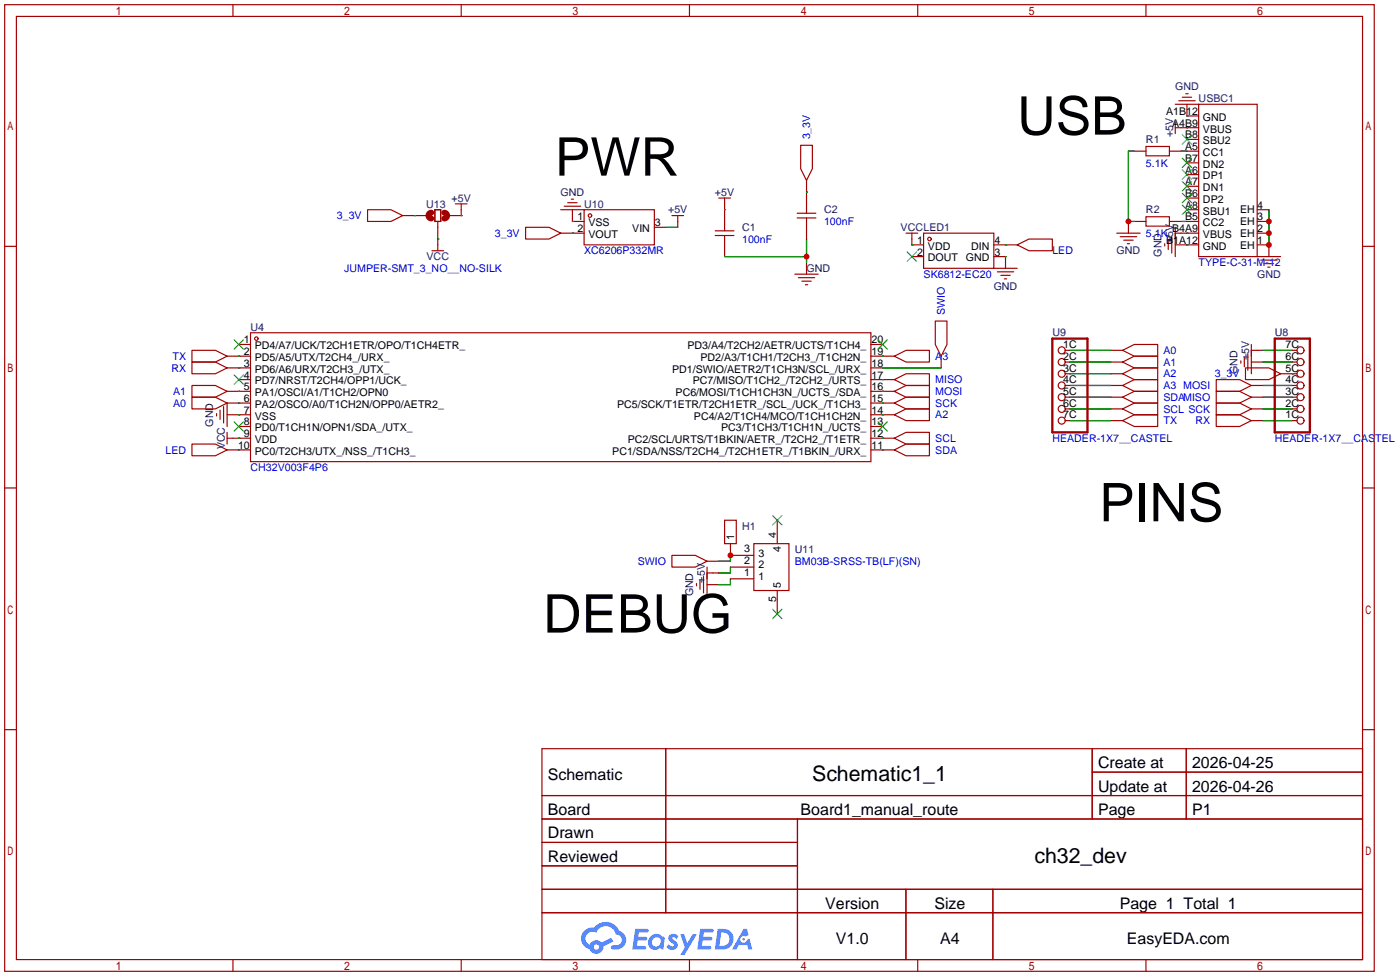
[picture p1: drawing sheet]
<svg xmlns="http://www.w3.org/2000/svg" width="304mm" height="212mm" viewBox="0 0 304 212" stroke-linecap="round" stroke-linejoin="round" font-family="sans-serif">
<g fill="none" stroke="#a10000" stroke-width=".25">
<path d="M1 1h297.2v209.6h-297.2zM3.6 3.6h292.1v204.4h-292.1zM50.5 1v2.6M100.1 1v2.6M149.6 1v2.6M199.1 1v2.6M248.7 1v2.6M1 53.4h2.6M295.7 53.4h2.5M1 105.8h2.6M295.7 105.8h2.5M1 158.2h2.6"/>
<path d="M295.7 158.2h2.5M117.6 162.3h178.1v45.7h-178.1zM117.6 172.5h178.1M117.6 177.5h178.1M144.5 162.3v35.6M173 177.5v30.5M237 162.3v15.2M237 167.4h58.7M257.4 162.3v15.2M117.6 182.6h55.4M117.6 192.8h178.1M117.6 187.7h55.4"/>
<path d="M117.6 197.9h178.1M196.6 192.8v15.2M215.4 192.8v15.2M50.5 208v2.6M100.1 208v2.6M149.6 208v2.6M199.1 208v2.6M248.7 208v2.6"/>
</g>
<g fill="#5487ff">
<path d="M145.3 202.7a1.3 1.3 0 0 1 1.9 .3l-.4 .6a.54 .54 0 0 0-.9-.2l.1 .2a1.28 1.28 0 0 1 .8 2 1.53 1.53 0 0 1-2.2-.3l.5-.6 .8 .5a.31 .31 0 0 0 .4-.3 .31 .31 0 0 0-.3-.4 1.12 1.12 0 0 1-.7-1.8z"/>
<path d="M147.6 202.5h.9l.6 2 1.2-2h.9l-2.7 4.6h-.9l1-1.7z"/>
<path d="M137.8 201.4h2.3a.46 .46 0 0 1 .5 0 .46 .46 0 0 1 .1 .6l-.3 .1-1.8 .1-.1 .9h1.6a.4 .4 0 0 1 .4 .4 .4 .4 0 0 1-.5 .4h-1.6l-.2 1.2h1.4a.46 .46 0 0 1 .5 0 .46 .46 0 0 1 .1 .5l-.4 .2h-2.6z"/>
<path d="M151.9 201.4h2.3a.47 .47 0 0 1 .5 0 .47 .47 0 0 1 .1 .6l-.3 .1-1.8 .1-.1 .9h1.6a.4 .4 0 0 1 .4 .4 .4 .4 0 0 1-.4 .4h-1.7l-.2 1.2h1.4a.46 .46 0 0 1 .5 0 .46 .46 0 0 1 .1 .5l-.4 .2h-2.6z"/>
<path d="M161.3 201.4h.8l.3 1.3-.6 .4a.75 .75 0 0 0-1.1 .3 .75 .75 0 0 0 .5 1 .75 .75 0 0 0 .9-.7l.5-.2 .6 2.3h-.8l-.3-.9h-1.8l-.5 .9h-1z"/>
<path d="M155.7 201.4l-.6 4.4h1.5a2.27 2.27 0 0 0 2.6-2.2 2.27 2.27 0 0 0-2.7-2.2zM156.5 202.1a1.5 1.5 0 0 1 1.8 1.6 1.5 1.5 0 0 1-1.9 1.4h-.3z"/>
<path d="M141.2 203a1.6 1.6 0 0 0-.3 2.3 1.6 1.6 0 0 0 2.3 .2l.7 .3 .3-2.4-.1-.3-.5-.1a1.58 1.58 0 0 0-2.4 0zM141.8 203.5a.98 .98 0 0 1 1.6 .4 .98 .98 0 0 1-1.1 1.3 .94 .94 0 0 1-.9-.7 .94 .94 0 0 1 .4-1z"/>
<path d="M126.8 201.8a2.37 2.37 0 0 0 1.1 4 1.54 1.54 0 0 0 1.8 1 1.54 1.54 0 0 0 1.2-1.6l2.2-1.1-.5-.8-2 1a1.57 1.57 0 0 0-2.7 .5 1.5 1.5 0 0 1-.7-2.1 1.5 1.5 0 0 1 2.2-.5 2.23 2.23 0 0 1 2.3-1.4 2.23 2.23 0 0 1 2 1.8 1.16 1.16 0 0 1 1.2 1.1 1.16 1.16 0 0 1-1.1 1.2h-.7a.47 .47 0 0 0-.5 .4 .47 .47 0 0 0 .4 .5 2.17 2.17 0 0 0 2.5-.9 2.17 2.17 0 0 0-.3-2.7l-.8-.4a3.2 3.2 0 0 0-5.5-.7l-1.1 .1zM128.8 205.3a.6 .6 0 0 1 1.2 0 .6 .6 0 0 1-1.2 0z"/>
<circle cx="161.4" cy="203.6" r=".28"/>
</g>
<g fill="none" stroke="#a10000" stroke-width=".25">
<path d="M173.7 31.5h2.6v5.1l-1.3 2.5-1.3-2.5zM175 39.1v7.1M246.1 32.8h2.6M248.7 31.8h5v2h-5zM253.7 32.8h2.6M255 27.7h5.1M255 26.4v2.6M255 22.6h5.1M255.8 21.8h3.5M256.5 21.1h2.1M257.3 20.3h.5M257.6 22.6v2.5h2.5"/>
<path d="M257.6 32.8h2.5M257.6 30.2h2.5M257.6 35.3h2.5M257.6 37.8h2.5M260.1 22.6h12.7v33h-12.7zM79.8 45.5h5l2.6 1.2-2.6 1.3h-5zM87.4 46.7h5.1M93.7 54.4h2.6M94.4 45.5h1.2v2.5h-1.2zM95 48v6.4M98.8 44.2h2.5M100.1 44.2v2.5h-2.6"/>
<path d="M114 49.3h5.1l2.6 1.2-2.6 1.3h-5.1zM121.7 50.5h5M121.7 45.5h5M122.4 44.7h3.6M123.2 43.9h2M124 43.2h.5M124.2 45.5v2.5h2.5M126.7 45.5h15.3v7.6h-15.3zM142 49.3h2.5M145.8 46.7h2.5M147.1 46.7v2.6M155.2 50h4.1"/>
<path d="M155.2 51.1h4.1M156 42.9h2.5M157.2 42.9v7.1M157.2 51.1v4.5M172.5 59.4h5M173 46.2h4M173 47.2h4M175 47.2v4.6M175 56.9v2.5M196.6 50.5h2.5M197.9 50.5v2.6h2.5M197.9 55.6h2.5"/>
<path d="M200.4 50.5h15.2v7.7h-15.2zM215.6 53.1h5.1M215.6 55.6h2.6v2.6M215.6 58.2h5.1M216.4 58.9h3.6M217.2 59.7h2M220.7 53.1l2.6-1.3h5v2.6h-5zM242.3 50.5h5.1M243.1 51.3h3.5M243.8 52.1h2.1M244.6 52.8h.5M244.9 48v2.5"/>
<path d="M246.1 48h2.6M248.7 47h5v2h-5zM252.7 52.8v.5M253.5 52.1v2M253.7 48h2.6M254.3 51.3v3.6M255 49.3v6.3M255 53.1h5.1M255 50.5h5.1M257.6 48h2.5M257.6 40.4h2.5M257.6 42.9h2.5"/>
<path d="M257.6 45.5h2.5M272.8 53.1h2.5v2.5M272.8 55.6h5.1M272.8 50.5h2.5M272.8 48h2.5M272.8 45.5h2.5M273.6 56.4h3.5M274.3 57.2h2.1M275.1 57.9h.5M41.7 78.5h5l2.6 1.3-2.6 1.2h-5zM41.7 75.9h5l2.6 1.3-2.6 1.3h-5zM49.3 77.2h5.1"/>
<path d="M49.3 79.8h5.1M51.8 74.7h2.6M54.4 72.1h134.6v28h-134.6zM173.2 60.2h3.6M174 61h2M174.8 61.7h.5M189 74.7h2.5M189 77.2h5.1M189 79.8h2.5M194.1 77.2l2.5-1.3h5.1v2.6h-5.1zM202.9 69.6h2.6v5.1l-1.3 2.5-1.3-2.5zM204.2 77.2v2.6"/>
<path d="M217.9 60.5h.5M231.1 75.9h1.1M231.1 78.5h1.1M241 75.9h2.6M241 78.5h2.6M243.6 75.9l2.5-1.2h5.1v2.5h-5.1zM243.6 78.5l2.5-1.3h5.1v2.6h-5.1zM269.2 78.2v.5M270 77.5v2M270.3 79.8h5l2.6 1.2-2.6 1.3h-5zM270.8 76.7v3.6M271.5 75.9h2.6"/>
<path d="M271.5 74.7v6.3M271.5 78.5h2.6M280.4 75.9h1M280.4 78.5h1M41.7 86.1h5l2.6 1.3-2.6 1.2h-5zM41.7 83.6h5l2.6 1.2-2.6 1.3h-5zM41.7 96.3h5l2.6 1.2-2.6 1.3h-5zM47 89.7v.5M47.8 88.9v2M48.5 88.1v3.6M49.3 84.8h5.1M49.3 87.4h5.1"/>
<path d="M49.3 89.9h5.1M49.3 95h5.1M49.3 97.5h5.1M49.3 87.4v5.1M49.3 93.7v2.6M51.8 82.3h2.6M51.8 92.5h2.6M189 82.3h5.1M189 84.8h5.1M189 87.4h5.1M189 89.9h5.1M189 92.5h2.5"/>
<path d="M189 95h5.1M189 97.5h5.1M194.1 87.4l2.5-1.3h5.1v2.5h-5.1zM194.1 84.8l2.5-1.2h5.1v2.5h-5.1zM194.1 82.3l2.5-1.3h5.1v2.6h-5.1zM194.1 97.5l2.5-1.2h5.1v2.5h-5.1zM194.1 95l2.5-1.3h5.1v2.6h-5.1zM194.1 89.9l2.5-1.3h5.1v2.6h-5.1zM231.1 83.6h1.1M231.1 86.1h1.1M231.1 88.6h1.1M231.1 91.2h1.1"/>
<path d="M231.1 81h1.1M241 83.6h2.6M241 86.1h2.6M241 88.6h2.6M241 91.2h2.6M241 81h2.6M243.6 91.2l2.5-1.3h5.1v2.6h-5.1zM243.6 86.1l2.5-1.3h5.1v2.6h-5.1zM243.6 88.6l2.5-1.2h5.1v2.5h-5.1zM243.6 81l2.5-1.2h5.1v2.5h-5.1zM243.6 83.6l2.5-1.3h5.1v2.5h-5.1zM263.9 82.3h5.1l2.5 1.3-2.5 1.2h-5.1z"/>
<path d="M263.9 84.8h5.1l2.5 1.3-2.5 1.3h-5.1zM263.9 87.4h5.1l2.5 1.2-2.5 1.3h-5.1zM263.9 89.9h5.1l2.5 1.3-2.5 1.3h-5.1zM271.5 83.6h2.6M271.5 86.1h2.6M271.5 88.6h2.6M271.5 91.2h2.6M277.9 81h3.5M280.4 83.6h1M280.4 86.1h1M280.4 88.6h1M280.4 91.2h1"/>
<path d="M157.2 112.8h2.6v5.1h-2.6zM158.5 117.9v2.5h5.1M163.6 117.9h7.6v10.1h-7.6zM168.7 112.8v5.1M145.8 120.4h5.1l2.5 1.3-2.5 1.2h-5.1zM151.1 126.5v.5M151.9 125.7v2.1M152.7 125v3.5M153.4 126.7h2.6M153.4 122.9v6.4M153.4 121.7h2.6M153.4 124.2h2.6"/>
<path d="M158.5 125.5h5.1M158.5 122.9h5.1M168.7 128v5.1"/>
<circle cx="128" cy="46.7" r=".38"/>
<circle cx="201.7" cy="51.8" r=".38"/>
<circle cx="55.6" cy="73.4" r=".38"/>
<circle cx="230.4" cy="75.9" r=".76"/>
<circle cx="230.4" cy="78.5" r=".76"/>
<circle cx="282.2" cy="78.5" r=".76"/>
<circle cx="282.2" cy="75.9" r=".76"/>
<circle cx="230.4" cy="86.1" r=".76"/>
<circle cx="230.4" cy="83.6" r=".76"/>
<circle cx="230.4" cy="88.6" r=".76"/>
<circle cx="230.4" cy="91.2" r=".76"/>
<circle cx="230.4" cy="81" r=".76"/>
<circle cx="282.2" cy="91.2" r=".76"/>
<circle cx="282.2" cy="83.6" r=".76"/>
<circle cx="282.2" cy="86.1" r=".76"/>
<circle cx="282.2" cy="88.6" r=".76"/>
<circle cx="282.2" cy="81" r=".76"/>
</g>
<g fill="none" stroke="#008700" stroke-width=".25">
<path d="M246.1 32.8h-1.2v15.2h1.2M256.3 32.8h1.3M257.6 27.7h.1M257.6 25.1h.1M89.9 46.7h.1M95 51.8h.1M100.1 46.7h.1M124.2 48h.1M124.2 50.5h.1M144.5 49.3h2.6M157.2 45.5h.1M157.2 55.6h17.8"/>
<path d="M175 41.7h.1M175 51.8v5.1M197.9 53.1h.1M218.2 53.1h.1M218.2 55.6h.1M256.3 48h1.3M257.6 53.1h.1M257.6 50.5h.1M275.3 45.5v7.6M51.8 79.8h.1M51.8 77.2h.1M191.5 77.2h.1"/>
<path d="M191.5 79.8h12.7M232.2 78.5h8.8M232.2 75.9h8.8M274.1 78.5h6.3M274.1 75.9h6.3M51.8 89.9h.1M51.8 87.4h.1M51.8 84.8h.1M51.8 97.5h.1M51.8 95h.1M191.5 87.4h.1M191.5 84.8h.1"/>
<path d="M191.5 82.3h.1M191.5 97.5h.1M191.5 95h.1M191.5 89.9h.1M232.2 91.2h8.8M232.2 88.6h8.8M232.2 86.1h8.8M232.2 83.6h8.8M232.2 81h8.8M274.1 91.2h6.3M274.1 88.6h6.3M274.1 86.1h6.3"/>
<path d="M274.1 83.6h6.3M280.4 81h.1M158.5 120.4v1.3h-2.5M158.5 122.9v1.3h-2.5M158.5 125.5v1.2h-2.5"/>
</g>
<g fill="none" stroke="#3c3" stroke-width=".25">
<path d="M256.5 29.2l2.1 2M256.5 34.3l2.1 2M256.5 36.8l2.1 2.1M256.5 39.4l2.1 2M258.6 29.2l-2.1 2M258.6 34.3l-2.1 2M258.6 36.8l-2.1 2.1M258.6 39.4l-2.1 2M196.8 54.6l2.1 2M198.9 54.6l-2.1 2M256.5 41.9l2.1 2M256.5 44.4l2.1 2.1"/>
<path d="M258.6 41.9l-2.1 2M258.6 44.4l-2.1 2.1M50.8 73.7l2 2M52.8 73.7l-2 2M190.5 73.7l2 2M192.5 73.7l-2 2M50.8 81.3l2 2M50.8 91.4l2 2.1M52.8 81.3l-2 2M52.8 91.4l-2 2.1M190.5 91.4l2 2.1M192.5 91.4l-2 2.1"/>
<path d="M167.6 111.8l2.1 2M169.7 111.8l-2.1 2M167.6 132.1l2.1 2M169.7 132.1l-2.1 2"/>
</g>
<path d="M228.3 73.4h7.7v20.3h-7.7zM276.6 73.4h7.6v20.3h-7.6z" fill="none" stroke="#a10000" stroke-width=".51"/>
<path d="M93.6 46.1a.63 .63 0 0 0-.6 .6 .63 .63 0 0 0 .6 .7M96.4 46.1a.63 .63 0 0 1 .6 .6 .63 .63 0 0 1-.6 .7" fill="none" stroke="#a10000" stroke-width="1.3"/>
<g fill="#c00">
<circle cx="275.3" cy="48" r=".63"/>
<circle cx="275.3" cy="50.5" r=".63"/>
<circle cx="275.3" cy="53.1" r=".63"/>
<circle cx="244.9" cy="48" r=".63"/>
<circle cx="158.5" cy="120.4" r=".63"/>
<circle cx="175" cy="55.6" r=".63"/>
</g>
<g font-size="11.5">
<text x="220.7" y="29.2">USB</text>
<text x="120.4" y="38.1">PWR</text>
<text x="238.5" y="113">PINS</text>
<text x="117.9" y="137.1">DEBUG</text>
</g>
<g font-size="4.6">
<text x="176.2" y="169.4">Schematic1_1</text>
<text x="224.5" y="187.2">ch32_dev</text>
</g>
<g font-size="3.5">
<text x="238.3" y="166.5">Create at</text>
<text x="258.7" y="166.5">2026-04-25</text>
<text x="118.9" y="169.1">Schematic</text>
<text x="238.3" y="171.6">Update at</text>
<text x="258.7" y="171.6">2026-04-26</text>
<text x="118.9" y="176.7">Board</text>
<text x="173.7" y="176.7">Board1_manual_route</text>
<text x="238.3" y="176.7">Page</text>
<text x="258.7" y="176.7">P1</text>
<text x="118.9" y="181.8">Drawn</text>
<text x="118.9" y="186.8">Reviewed</text>
<text x="179.1" y="197">Version</text>
<text x="202.8" y="197">Size</text>
<text x="243" y="197">Page 1 Total 1</text>
<text x="181.4" y="204.6">V1.0</text>
<text x="204" y="204.6">A4</text>
<text x="244.5" y="204.6">EasyEDA.com</text>
</g>
<g font-size="2.3" fill="#000080">
<text x="255" y="19.6">GND</text>
<text x="260.1" y="22.1">USBC1</text>
<text x="254.6" y="29.8" transform="rotate(-90 254.6 29.8)">+5V</text>
<text x="248.7" y="31">R1</text>
<text x="92.5" y="45">U13</text>
<text x="98" y="43.7">+5V</text>
<text x="121.6" y="42.5">GND</text>
<text x="126.7" y="45">U10</text>
<text x="145" y="46.3">+5V</text>
<text x="155.1" y="42.5">+5V</text>
<text x="178.8" y="46.3">C2</text>
<text x="248.7" y="46.3">R2</text>
<text x="161" y="50.1">C1</text>
<text x="195.4" y="50.1">VCCLED1</text>
<text x="254.6" y="52.6" transform="rotate(-90 254.6 52.6)">+5V</text>
<text x="92.6" y="56.4">VCC</text>
<text x="175" y="59">GND</text>
<text x="242.3" y="55.2">GND</text>
<text x="252" y="55.7" transform="rotate(-90 252 55.7)">GND</text>
<text x="215.6" y="62.8">GND</text>
<text x="272.8" y="60.2">GND</text>
<text x="54.4" y="71.7">U4</text>
<text x="228.3" y="72.9">U9</text>
<text x="276.6" y="72.9">U8</text>
<text x="268.5" y="81.1" transform="rotate(-90 268.5 81.1)">GND</text>
<text x="271.1" y="78" transform="rotate(-90 271.1 78)">+5V</text>
<text x="46.3" y="92.5" transform="rotate(-90 46.3 92.5)">GND</text>
<text x="48.8" y="97.4" transform="rotate(-90 48.8 97.4)">VCC</text>
<text x="161" y="114.9">H1</text>
<text x="172.5" y="119.9">U11</text>
<text x="150.4" y="129.3" transform="rotate(-90 150.4 129.3)">GND</text>
<text x="153" y="126.3" transform="rotate(-90 153 126.3)">+5V</text>
</g>
<g font-size="2.3">
<text x="253" y="24.9">A1B12</text>
<text x="254.3" y="27.5">A4B9</text>
<text x="257.1" y="30">B8</text>
<text x="261" y="26.2">GND</text>
<text x="261" y="28.7">VBUS</text>
<text x="257.1" y="32.5">A5</text>
<text x="257.1" y="35.1">B7</text>
<text x="261" y="31.3">SBU2</text>
<text x="261" y="33.8">CC1</text>
<text x="257.1" y="37.6">A6</text>
<text x="257.1" y="40.2">A7</text>
<text x="261" y="36.3">DN2</text>
<text x="261" y="38.9">DP1</text>
<text x="261" y="41.4">DN1</text>
<text x="125.3" y="47.8">1</text>
<text x="257.1" y="42.7">B6</text>
<text x="257.1" y="45.2">A8</text>
<text x="257.1" y="47.8">B5</text>
<text x="261" y="44">DP2</text>
<text x="261" y="46.5">SBU1</text>
<text x="269.1" y="46.3">EH</text>
<text x="272.8" y="45.2">4</text>
<text x="272.8" y="47.8">3</text>
<text x="125.3" y="50.3">2</text>
<text x="127.7" y="49">VSS</text>
<text x="127.7" y="51.6">VOUT</text>
<text x="137.2" y="50.3">VIN</text>
<text x="142.1" y="49">3</text>
<text x="199" y="52.9">1</text>
<text x="215.8" y="52.9">4</text>
<text x="253" y="52.9">B1A12</text>
<text x="254.3" y="50.3">B4A9</text>
<text x="261" y="49">CC2</text>
<text x="261" y="51.6">VBUS</text>
<text x="269.1" y="48.8">EH</text>
<text x="269.1" y="51.3">EH</text>
<text x="269.1" y="53.9">EH</text>
<text x="272.8" y="50.3">2</text>
<text x="272.8" y="52.9">1</text>
<text x="199" y="55.4">2</text>
<text x="201.3" y="56.7">DOUT</text>
<text x="201.3" y="54.1">VDD</text>
<text x="209.6" y="56.7">GND</text>
<text x="210.7" y="54.1">DIN</text>
<text x="215.8" y="55.4">3</text>
<text x="261" y="54.1">GND</text>
<text x="52.9" y="74.4">1</text>
<text x="52.9" y="77">2</text>
<text x="55.3" y="75.7">PD4/A7/UCK/T2CH1ETR/OPO/T1CH4ETR_</text>
<text x="149.2" y="75.7">PD3/A4/T2CH2/AETR/UCTS/T1CH4_</text>
<text x="189.1" y="77">19</text>
<text x="189.1" y="74.4">20</text>
<text x="230.7" y="75.5">1C</text>
<text x="278.9" y="75.5">7C</text>
<text x="52.9" y="79.5">3</text>
<text x="52.9" y="82.1">4</text>
<text x="55.3" y="78.3">PD5/A5/UTX/T2CH4_/URX_</text>
<text x="55.3" y="80.8">PD6/A6/URX/T2CH3_/UTX_</text>
<text x="55.3" y="83.3">PD7/NRST/T2CH4/OPP1/UCK_</text>
<text x="145.8" y="80.8">PD1/SWIO/AETR2/T1CH3N/SCL_/URX_</text>
<text x="150.3" y="83.3">PC7/MISO/T1CH2_/T2CH2_/URTS_</text>
<text x="152" y="78.3">PD2/A3/T1CH1/T2CH3_/T1CH2N_</text>
<text x="189.1" y="82.1">17</text>
<text x="189.1" y="79.5">18</text>
<text x="230.7" y="78">2C</text>
<text x="230.7" y="80.6">3C</text>
<text x="230.7" y="83.1">4C</text>
<text x="278.9" y="83.1">4C</text>
<text x="278.9" y="80.6">5C</text>
<text x="278.9" y="78">6C</text>
<text x="52.9" y="84.6">5</text>
<text x="52.9" y="87.1">6</text>
<text x="52.9" y="89.7">7</text>
<text x="55.3" y="85.9">PA1/OSCI/A1/T1CH2/OPN0</text>
<text x="55.3" y="88.4">PA2/OSCO/A0/T1CH2N/OPP0/AETR2_</text>
<text x="133.9" y="88.4">PC5/SCK/T1ETR/T2CH1ETR_/SCL_/UCK_/T1CH3_</text>
<text x="146.6" y="85.9">PC6/MOSI/T1CH1CH3N_/UCTS_/SDA_</text>
<text x="189.1" y="89.7">14</text>
<text x="189.1" y="87.1">15</text>
<text x="189.1" y="84.6">16</text>
<text x="230.7" y="85.6">5C</text>
<text x="230.7" y="88.2">6C</text>
<text x="278.9" y="88.2">2C</text>
<text x="278.9" y="85.6">3C</text>
<text x="52.9" y="92.2">8</text>
<text x="52.9" y="94.8">9</text>
<text x="55.3" y="91">VSS</text>
<text x="55.3" y="93.5">PD0/T1CH1N/OPN1/SDA_/UTX_</text>
<text x="150.6" y="91">PC4/A2/T1CH4/MCO/T1CH1CH2N_</text>
<text x="156.5" y="93.5">PC3/T1CH3/T1CH1N_/UCTS_</text>
<text x="189.1" y="94.8">12</text>
<text x="189.1" y="92.2">13</text>
<text x="230.7" y="90.7">7C</text>
<text x="278.9" y="90.7">1C</text>
<text x="51.7" y="97.3">10</text>
<text x="55.3" y="96">VDD</text>
<text x="55.3" y="98.6">PC0/T2CH3/UTX_/NSS_/T1CH3_</text>
<text x="132.9" y="98.6">PC1/SDA/NSS/T2CH4_/T2CH1ETR_/T1BKIN_/URX_</text>
<text x="136.2" y="96">PC2/SCL/URTS/T1BKIN/AETR_/T2CH2_/T1ETR_</text>
<text x="189.1" y="97.3">11</text>
<text x="159.3" y="117.1" transform="rotate(-90 159.3 117.1)">1</text>
<text x="161.5" y="119.7">3</text>
<text x="168.4" y="116.6" transform="rotate(-90 168.4 116.6)">4</text>
<text x="169.4" y="119.6" transform="rotate(-90 169.4 119.6)">4</text>
<text x="161.5" y="124.8">1</text>
<text x="161.5" y="122.2">2</text>
<text x="164.6" y="125.8">1</text>
<text x="164.6" y="123.2">2</text>
<text x="164.6" y="120.7">3</text>
<text x="168.4" y="130.6" transform="rotate(-90 168.4 130.6)">5</text>
<text x="169.4" y="127.5" transform="rotate(-90 169.4 127.5)">5</text>
</g>
<g font-size="2.3" fill="#00f">
<text x="175.8" y="30.2" transform="rotate(-90 175.8 30.2)">3_3V</text>
<text x="248.7" y="36.1">5.1K</text>
<text x="73.1" y="47.5">3_3V</text>
<text x="107.4" y="51.4">3_3V</text>
<text x="161" y="52.6">100nF</text>
<text x="178.8" y="48.8">100nF</text>
<text x="248.7" y="51.4">5.1K</text>
<text x="74.7" y="59">JUMPER-SMT_3_NO__NO-SILK</text>
<text x="126.7" y="55.2">XC6206P332MR</text>
<text x="228.3" y="55.2">LED</text>
<text x="260.1" y="57.7">TYPE-C-31-M-12</text>
<text x="200.4" y="60.2">SK6812-EC20</text>
<text x="205" y="68.3" transform="rotate(-90 205 68.3)">SWIO</text>
<text x="252.5" y="76.8">A0</text>
<text x="37.2" y="80.6">RX</text>
<text x="37.4" y="78">TX</text>
<text x="202.9" y="83.1">MISO</text>
<text x="202.9" y="78">A3</text>
<text x="252.5" y="79.3">A1</text>
<text x="252.5" y="81.8">A2</text>
<text x="263.6" y="81.8">3_3V</text>
<text x="37.6" y="88.2">A0</text>
<text x="37.6" y="85.6">A1</text>
<text x="202.9" y="88.2">SCK</text>
<text x="202.9" y="85.6">MOSI</text>
<text x="252.5" y="86.9">SDAMISO</text>
<text x="252.5" y="89.5">SCL SCK</text>
<text x="252.5" y="84.4">A3 MOSI</text>
<text x="202.9" y="95.8">SCL</text>
<text x="202.9" y="90.7">A2</text>
<text x="228.3" y="95.8">HEADER-1X7__CASTEL</text>
<text x="252.5" y="92">TX</text>
<text x="259.4" y="92">RX</text>
<text x="276.6" y="95.8">HEADER-1X7__CASTEL</text>
<text x="35.9" y="98.3">LED</text>
<text x="202.9" y="98.3">SDA</text>
<text x="54.4" y="102.2">CH32V003F4P6</text>
<text x="138.4" y="122.5">SWIO</text>
<text x="172.5" y="122.5">BM03B-SRSS-TB(LF)(SN)</text>
</g>
</svg>
